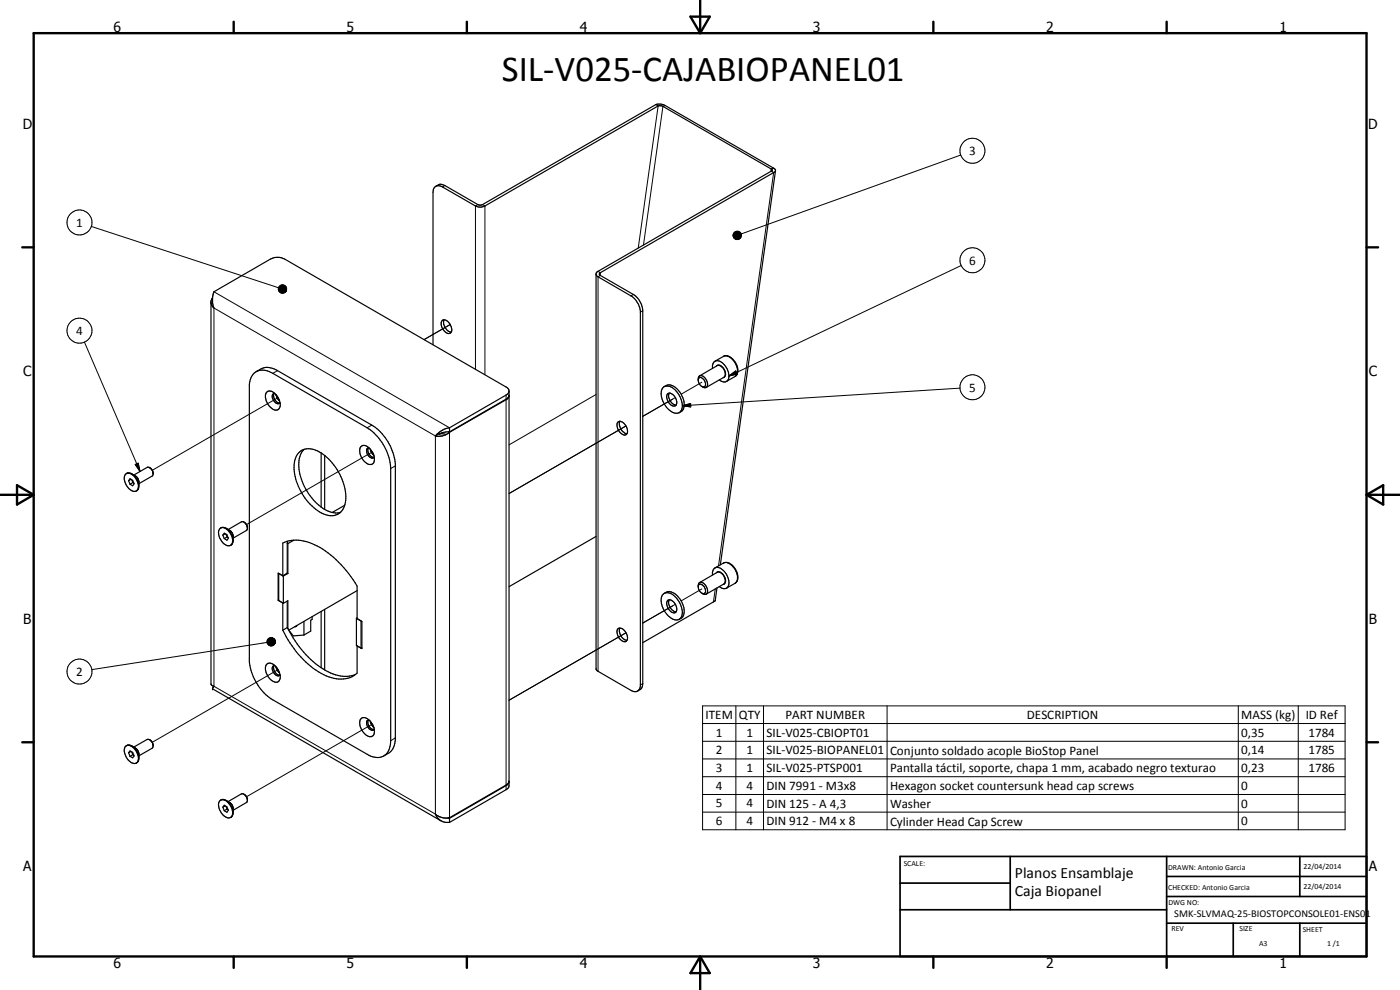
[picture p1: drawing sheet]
<svg xmlns="http://www.w3.org/2000/svg" width="420mm" height="297mm" viewBox="0 0 420 297" stroke-linecap="round" stroke-linejoin="round" font-family="sans-serif">
<g fill="none" stroke="#000" stroke-width=".3">
<path d="M197.5 31.8l-6 42.6M199.6 31.7l-.6 .2-5.9 41.6M133.5 55.7l-.7 .4M232.2 50.5l-.7 .2-.2 .7M232.2 51.8l-16.6 118M288.3 46.5l-65.8 23.7M27.4 67.9l56.2 18.5M143.4 61.4l-.7 .4v49M144.8 61.4l.7 .4v50.6M220 70.5l.1 .5zM220 70.8l.1 .2zM220.1 70.2v.8z"/>
<path d="M220.1 71l.3 .5zM220.1 71l.5 .7zM220.1 71l.7 .8zM220.1 71l1 .9zM220.1 71l1.3 .9h-.3zM220.1 71l1.5 .8-.2 .1zM220.1 71l1.8 .7-.3 .1zM220.1 71l2 .5-.2 .2zM220.1 71l2.2 .4-.2 .1zM220.1 71l2.3 .1-.1 .3zM220.1 71l2.4-.1-.1 .2zM220.1 71l2.4-.4v.3z"/>
<path d="M220.1 71l2.4-.7v.3zM220.1 71l2.3-.9 .1 .2zM220.1 71l2.2-1.2 .1 .3zM220.1 71l2-1.4 .2 .2zM220.1 71l1.7-1.5 .3 .1zM220.1 71h2.4M220.2 70l-.1 1zM220.4 69.8l.1-.2-.4 1.4zM220.4 69.8l-.3 1.2zM220.5 69.6l.3-.1-.7 1.5zM220.8 69.5l.3-.1-1 1.6zM221.1 69.4h.2l-1.2 1.6z"/>
<path d="M221.3 69.4h.3l-1.5 1.6zM221.6 69.4l.2 .1-1.7 1.5zM288.4 79.7l-69.6 33.1M63.6 89.7l.2 .2M64.2 87.5l70.7 40.9M64.2 92.4l66.5 38.4v113.5l-66.5-38.4zM83.5 86.7l2.5 .4-2.4-.1zM83.6 86.5l2.4 .6-2.5-.4zM83.6 87l2.4 .1-2.4 .1zM83.6 87.1h2.4M83.6 86.2l2.4 .9-2.4-.6zM83.6 87.2l2.4-.1-2.2 .4z"/>
<path d="M83.8 86l.2-.2 2 1.3zM83.8 86l2.2 1.1-2.4-.9zM83.8 87.5l2.2-.4-2 .6zM84 85.8l.1-.2 1.9 1.5zM84 87.7l2-.6-1.8 .7zM84.1 85.6l.3-.1 1.6 1.6zM84.2 87.8l1.8-.7-1.6 .8zM84.4 85.5h.3l1.3 1.6zM84.4 87.9l1.6-.8-1.3 .9zM84.7 85.5h.3l1 1.6zM84.7 88l1.3-.9zM85 85.5l.2 .1 .8 1.5z"/>
<path d="M85 87.9l1-.8zM85.2 85.6l.8 1.5zM85.5 85.7l.5 1.4zM85.7 85.9l.3 1.2zM85.8 86.1l.2 1zM85.9 86.3l.1 .8zM86 87.1l-.8 .8zM86 87.1l-.5 .7zM86 87.1l-.3 .4zM86 87.1l-.2 .3zM86 86.6v.5zM135.1 97.4l-7.8 4.5"/>
<path d="M179.5 81.4l.7 .4v.8l-.7 .5v118.3M190.1 88.3l-.8 .5M192.9 93.3l-.7 .3M25.3 102.7l16.7 38.8M83.3 111.2l-1.4 .8M83.5 119.3l-37.8 21.8M151.7 119.9h.2v115.6M151.9 118.5v1.3M178.9 118.4l-26.1 15.1M202.7 119.3l-9.8 5.6M210.6 114.7l-6.2 3.6M215 109.9a1.61 1.61 0 0 1 2.5 1.1 1.68 1.68 0 0 1-.3 2.3h-.2"/>
<path d="M215.2 109.7a2.23 2.23 0 0 1 2.4 2.1v.8l-.4 .6M217.1 106.9a3.2 3.2 0 0 1 3.7 2.4 2.71 2.71 0 0 1-.2 3.6M218.8 112.8l2-1.5 .5 .9zM288.1 116.5l-83.3 5.3M40.6 139.4l.9-.4 .5 2.5zM111.6 127.6l-1.4 .8M111.7 135.6l-37.7 21.8M118.6 139.8l-1.3 .8M131.8 130.2l2.1 .1M134.9 129.7v115.7M187.9 127.8l-35.1 20.3M204.8 121.8l2.5-.7v1z"/>
<path d="M40.4 142.7l.8 .6 .5 1.1M40.8 142.9l.5 .5 .4 1M41.7 144.4v.5M68.7 159h.2M68.9 159a2.14 2.14 0 0 1 1.1 2.2M68.9 159.1l.8 .8 .3 1.1M86.3 162.9l-.1 9.1M210.6 176.7l-6.2 3.6M214.7 176.7l-.6 3.9M215 171.9a1.45 1.45 0 0 1 2.2 .8 1.59 1.59 0 0 1-.2 2.6M215.2 171.7a2.32 2.32 0 0 1 2.4 2.7l-.4 .8M217.1 169a2.78 2.78 0 0 1 3.3 1.6 4 4 0 0 1 .6 4l-.4 .4"/>
<path d="M80.1 192.3l2.5 .1-2.5 .2zM80.1 192.6l2.5-.2-2.4 .5zM80.1 192.7l-52.6 8.2M80.1 192.2h2.5M80.1 192.5h2.5M80.2 192.9l2.4-.5-2.3 .7zM80.2 192.1l2.4 .3-2.5-.1zM80.3 193.1l2.3-.7-2.2 .9zM80.3 191.9l2.3 .5-2.4-.3zM80.4 193.3l2.2-.9-2 1.1zM80.5 191.6l.2-.1 1.9 .9zM80.5 191.6l2.1 .8-2.3-.5z"/>
<path d="M80.6 193.5l2-1.1-1.8 1.3zM80.7 191.5l.3-.1 1.6 1zM80.8 193.7l1.8-1.3-1.5 1.4zM81 191.4l.2-.1 1.4 1.1zM81.1 193.8l1.5-1.4-1.2 1.4zM81.2 191.3h.3l1.1 1.1zM81.5 191.3l1.1 1.1zM81.8 191.4l.8 1zM82 191.5l.6 .9zM82.2 191.6l.4 .8zM82.4 191.9l.2 .5zM82.6 192.4l-1 1.4h-.2z"/>
<path d="M82.6 192.4l-.7 1.3-.3 .1zM82.6 192.4l-.7 1.3zM82.6 192.4l-.5 1.1zM82.6 192.4l-.3 1zM82.6 192.4l-.1 .8zM82.6 192.4v.5zM82.6 192.4v.3zM86.2 180.3v8l.2 .3M187.9 189.9l-35.1 20.2M202.7 181.3l-9.8 5.6M83.5 200.9l-37.8 21.8M111.7 217.3l-37.7 21.8"/>
<path d="M192.9 205.1l-.7 .4M210.9 211.8h192.8v37.2h-192.8zM210.9 217.1h192.8M220.8 211.8v37.2M229.1 211.8v37.2M266.2 211.8v37.2M371.6 211.8v37.2M389.6 211.8v37.2M40.4 224.3l.2 .1M40.6 224.4l.6 .6 .5 1.1M40.6 224.4l.4 .3M41.2 224.9l.5 1.2"/>
<path d="M41.7 226.1v.4M118.6 221.4l-1.3 .8M151.9 235.7v1.2M210.9 222.4h192.8M210.9 227.7h192.8M210.9 233h192.8M210.9 238.4h192.8M68.7 240.6l1 1M68.9 240.7l.6 .6M69.6 241.4l.4 1.2M69.8 241.8l.1 .3M69.9 242.2l.1 .4"/>
<path d="M70 242.6v.3M134.7 245.4l.2 .1M210.9 243.7h192.8"/>
<circle cx="291.8" cy="45.2" r="3.7"/>
<circle cx="23.9" cy="66.8" r="3.8"/>
<circle cx="291.8" cy="78.1" r="3.8"/>
<circle cx="23.9" cy="99.2" r="3.8"/>
<circle cx="291.8" cy="116.2" r="3.7"/>
<circle cx="23.9" cy="201.5" r="3.8"/>
</g>
<g fill="none" stroke="#000" stroke-width=".35">
<path d="M196.8 31.4l-52.2 30.1-1.2-.1-9.9-5.7a2.16 2.16 0 0 0-2.7 .2M196.8 31.4l.7 .4M196.8 31.4l1.6-.2 1.2 .5 32.6 18.8 .5 .7M197.5 31.8l-52 30a3.1 3.1 0 0 1-2.8 0l-9.9-5.7a1.73 1.73 0 0 0-2-.2 1.73 1.73 0 0 0-.8 1.8v45.7M197.5 31.8l1.5 .1 32.5 18.8 .3 .3-.3 .4M231.5 51.4l-52 30-.6 .5v118.9l.4 .5 10 5.8a1.7 1.7 0 0 0 1.9 .3 1.7 1.7 0 0 0 1-1.5v-112.6a6.4 6.4 0 0 0-2.9-4.5l-9.8-5.7-.6-.8M231.5 51.4l.7 .4M232.2 51.8l-52.3 30.2v.4l.3 .2 9.9 5.7a6.3 6.3 0 0 1 2.8 5v111.8l-.4 1.5-1.2 .7M232.7 51.2l-.5 .6M232.7 51.2l-16.5 118.3M63.3 91l.4 .8 .5 .6-.4-1.7v-1.6l.4-1.6 17-9.8a4.5 4.5 0 0 1 4.2 0l66.7 38.5 .6 .7 .1 .4M63.8 89.4l-.5 1v114.9l.9 .6-.4 .8 68.6 39.6"/>
<path d="M132.7 96.1a2.2 2.2 0 0 1 2.8 2.1 1.14 1.14 0 0 1-.2 1.6 1.14 1.14 0 0 1-1.6-.1 2.7 2.7 0 0 1-1-3.6zM133.3 96a2.98 2.98 0 0 0 2.1 3.7M76.4 111.9a4.6 4.6 0 0 1 5.5 .1l28.3 16.4a15.6 15.6 0 0 1 7.1 12.2v81.6a4.4 4.4 0 0 1-3.2 5 5.7 5.7 0 0 1-3.9-.9l-28.3-16.3a15.6 15.6 0 0 1-7.1-11.6v-82.9a5.2 5.2 0 0 1 1.6-3.6zM76.9 111.5l1.4-.8a4.9 4.9 0 0 1 5 .5l28.3 16.4a16 16 0 0 1 7 11.5v82.9a4.8 4.8 0 0 1-2 4l-1.5 .8M80 117.8a1.66 1.66 0 0 1 2.6 .4 4.1 4.1 0 0 1 1.2 4.4 1.63 1.63 0 0 1-2.7-.4 4 4 0 0 1-1.1-4.4zM82.3 118a2.17 2.17 0 0 0 1.6 2.9M82.5 118a1 1 0 0 0-.6 1.6 1.43 1.43 0 0 0 2 1.3M82.8 118.4l.4 1 .7 .9M152.8 117.3a2.12 2.12 0 0 1-.6 2.5l-17.3 9.9M152.8 117.3l-.2 .7-.7 .5-17 9.9M199 116.3a2.5 2.5 0 0 1 3.5 .6 5.9 5.9 0 0 1 1.9 6.3 2.07 2.07 0 0 1-3.3 0 6 6 0 0 1-2.4-6.6zM199.3 116a3.1 3.1 0 0 1 4.4 1.2 5 5 0 0 1 1 6.1l-.8 .5"/>
<path d="M200.3 118.3a1.74 1.74 0 0 1 2.5 1.2 1.49 1.49 0 0 1-.4 2.3 2.74 2.74 0 0 1-2.1-3.5zM200.9 117.9a2.82 2.82 0 0 0 2 3.6M209.5 114a1.03 1.03 0 0 1 .6-1.3 1.03 1.03 0 0 1 1.3 .5 2.18 2.18 0 0 1 .5 3.1h-.5l-.8-.3M209.7 113.5a1.57 1.57 0 0 1 2 1.6l-.1 .9a1.59 1.59 0 0 1-2-1.7zM213.9 110.5a1.7 1.7 0 0 1 .7-2.1 1.7 1.7 0 0 1 2.2 .5 4.7 4.7 0 0 1 1.6 5.3 1.8 1.8 0 0 1-2.6-.2M214.6 108.4l2.5-1.5a2.82 2.82 0 0 1 3.5 1.7 3.1 3.1 0 0 1 0 4.3l-2.6 1.5M215.2 109.7l-5.2 3.1M217.2 113.2l-5.2 3M84 120.7l-.1 .2M89.6 135.9a4.8 4.8 0 0 1 6.3-.3 16.4 16.4 0 0 1 7.8 15.1 4.4 4.4 0 0 1-6.7 3.5 16.4 16.4 0 0 1-8.6-15.9l.6-1.5zM91.3 134.8a8.2 8.2 0 0 0-1.1 8.2 16.9 16.9 0 0 0 8.3 10.4l2.2 .5 1.5-.2M96.4 135.9v16.2"/>
<path d="M97.4 136.7v16.1M108.3 134.1a2.11 2.11 0 0 1 3.2 1.1 3.4 3.4 0 0 1 .4 3.9 2.43 2.43 0 0 1-3.2-1.6 3.5 3.5 0 0 1-.4-3.4zM110.6 134.4a1.65 1.65 0 0 0 .2 2.6l.7 .5 .7-.3M110.6 134.4a2.17 2.17 0 0 0 1.6 2.8M110.6 134.4h.2M111.1 134.7l.2 .7 .9 1.2M112.3 137.1l-.1 .1M133.1 129.8l-1.3 .4M134.6 129.6l.3 .1M134.9 129.6l17.2-10 .7-.9-.1 116M134.9 128.4v1.2M134.9 129.7a5 5 0 0 1-4.2 1.1"/>
<path d="M134.9 129.6l-1.9 .2-2.3 1M134.9 128.4a6.7 6.7 0 0 0-4.2 2.4M185.5 126.6a1.9 1.9 0 0 1 2.5 1.4 1.62 1.62 0 0 1-.5 2.6 2.94 2.94 0 0 1-2-4zM186 126.4a2.97 2.97 0 0 0 2.2 3.7M37.9 142.1a2.79 2.79 0 0 1 3.3 2.3 2.34 2.34 0 0 1-.3 2.9M38.6 144.2l.4-.6 .8 .5 .4 1.1-.4 .6-.8-.5M38.6 144.2l.4 1.1M39.3 143.8l-.7 .4M39.5 143.9l.4 .9M39.7 142.2a4.5 4.5 0 0 1 2 3.6M39.9 144.8l-.9 .5M39.9 144.8l.3 .1"/>
<path d="M40.6 142.8a2.84 2.84 0 0 0-2.3-.9 2.44 2.44 0 0 0-.4 3.7 2.75 2.75 0 0 0 3 1.7M41.7 144.7l-.1 2-.7 .6M44.9 140.3l.8 .8M45.7 141.1l-.6-.6-.8-.3-4.1 2.3M45.7 141.1l.3 1.1M46 142.2l-.2 .5-4.1 2.4M66.2 158.4a3.2 3.2 0 0 1 3.4 2.6l.2 .8a1.46 1.46 0 0 1-.6 1.8 1.46 1.46 0 0 1-1.9-.4 3.8 3.8 0 0 1-1.4-4.5 1.99 1.99 0 0 1 3.1 .9l.6 1.1 .4 1.4M67.8 158.5l1.1 .6M73.4 156.8l.6 .6M73.4 156.8l-.8-.3-4.1 2.4M73.4 156.8l.5 .6M73.9 157.4l.3 .8"/>
<path d="M74 157.4l.2 .7-.1 .9-4.1 2.5M103.5 151.6l-3.8 2.2M66.9 160.6l.4-.6 .8 .4 .4 1.1-.4 .6-.8-.5M66.9 160.6l.4 1M67.6 160.1l-.7 .5M67.8 160.3l.3 .8M68.1 161.1l-.8 .5M68.1 161.1l.3 .2M70 161a2.65 2.65 0 0 1-.5 2.4l-.3 .2M83.6 172v8.2M85 172.8l-1.5-.8v8.1M85 172.8v8.2"/>
<path d="M86.2 163l.2 .1M86.3 162.4v.5M86.4 172.1l-1.4 .7M86.4 163.1v9M88.2 162.1l-2.1 .3-1.2 .5v9.9l1.3-.8 .2 .1M88.2 162.1a18.3 18.3 0 0 1 12.7 5.8l3.7 4.1 2.6 3.9v9.7l1.4 .9v8.1l-1.4-.8v8.2l-.5 .4M88.2 162.1l-1.8 1M107.2 177.2l-20.5 11.9M178.9 161l-26.1 15M199 178.4a2.7 2.7 0 0 1 3.8 .9 5.4 5.4 0 0 1 1.4 6.2 2.4 2.4 0 0 1-3.5-.6 6.1 6.1 0 0 1-2-6.3zM199.3 178.1a3 3 0 0 1 4.4 1.1 5 5 0 0 1 1 6.1l-.8 .5M200.9 180a2.74 2.74 0 0 0 2 3.6"/>
<path d="M209.5 176.1a1.03 1.03 0 0 1 .6-1.4 1.03 1.03 0 0 1 1.3 .6 2.18 2.18 0 0 1 .5 3l-.5 .1-.8-.4M209.7 175.4a1.71 1.71 0 0 1 2 2.2l-.1 .3a1.6 1.6 0 0 1-2.1-1.8zM213.9 172.5a1.68 1.68 0 0 1 .7-2.1 1.68 1.68 0 0 1 2.2 .5 4.6 4.6 0 0 1 1.6 5.3 1.85 1.85 0 0 1-2.6-.2M214.6 170.4l2.5-1.4a3.1 3.1 0 0 1 3.8 2.2 2.84 2.84 0 0 1-.3 3.8l-2.6 1.4M215.2 176.4l-.6 3.9-21.7 12.5M215.2 171.7l-5.2 3.1M217.2 175.2l-5.2 3.1M80 199.4a2.16 2.16 0 0 1 3.2 1 3.2 3.2 0 0 1 .4 4.1 2.62 2.62 0 0 1-3.3-1.7 3.4 3.4 0 0 1-.3-3.4zM82.3 199.7a2.17 2.17 0 0 0 1.6 2.9M82.5 199.7a.89 .89 0 0 0-.8 1.3 1.81 1.81 0 0 0 2.1 1.7l.1-.1M83.5 180.1l1.5 .9M83.6 180l-.1 .1"/>
<path d="M84.9 180.9v8.2M84.9 189.1a27.7 27.7 0 0 0 13.9 14 8.5 8.5 0 0 0 7.9-.7M85 181l1.4-.7v8.3M86.2 188.3l-1.3 .8M86.4 188.6a28 28 0 0 0 13.6 13.6 9 9 0 0 0 6.7 .2M86.8 189.2l1.2 1.6 3.2-.3M89.1 187.7l-.7 .3M91.2 186.4v4.1M93.7 185v.8l-.5 .3v3.3l-2 1.1M96.4 183.4v17M97.4 182.8v18.2M107 185.5v8.2l1.4 .8"/>
<path d="M107 185.5l1.4 .8v8.2M107.2 185.4l-.2 .1M108.6 194.4l-.2 .1M185.5 188.6a1.9 1.9 0 0 1 2.5 1.4 1.71 1.71 0 0 1-.3 2.5 2.8 2.8 0 0 1-2.2-3.9zM186 188.5a3 3 0 0 0 2.2 3.7M200.4 180.1a2.34 2.34 0 0 1 2.7 2.4v.5a1 1 0 0 1-.8 .9 1 1 0 0 1-1.1-.5 2.77 2.77 0 0 1-.8-3.3zM64.1 205.9l-.1 .3M82.8 200.1l.4 .9 .7 .9M84 202.4l-.1 .2M108.3 215.7a2 2 0 0 1 2.9 .8 3.7 3.7 0 0 1 .7 4.3 2.51 2.51 0 0 1-3.2-1.6 3.4 3.4 0 0 1-.4-3.5zM110.6 216h.2M110.6 216a1.14 1.14 0 0 0-.3 1.9 1.39 1.39 0 0 0 1.9 1l.1-.2"/>
<path d="M110.6 216a2.11 2.11 0 0 0 1.6 2.9M111.1 216.4l1.1 1.8M37.9 223.8a2.9 2.9 0 0 1 3.3 2.2 2.02 2.02 0 0 1-.5 3 3.6 3.6 0 0 1-3.3-3.2 1.6 1.6 0 0 1 .7-2.1 1.6 1.6 0 0 1 2.1 .6 4.8 4.8 0 0 1 1.5 3.1M38.6 225.8l.4-.5 .8 .5 .4 1-.4 .6-.8-.5M38.6 225.8l.4 1.1M39.3 225.5l-.7 .3M39.5 225.6l.4 .8M39.6 223.8l1 .6M39.9 226.4l-.9 .5M39.9 226.4l.3 .2M41.7 226.3l-.1 2-.7 .6M44.9 222l-.8-.1-3.9 2.3"/>
<path d="M44.9 222l.9 1M44.9 222a2.07 2.07 0 0 1 1.1 1.8M45.9 223.2l.1 .6M46 223.8l-.3 .7-4 2.3M66.3 240l-.1 .1M66.6 239.9l-.3 .1M66.6 239.9a3.4 3.4 0 0 1 3.2 2.8l.2 1.1M66.6 239.9a3.8 3.8 0 0 1 2.8 5.3l-.2 .1M73.2 238.3l.3 .2M73.6 238.6l.6 1.3M152.7 234.8l-.8 .7-17 9.9a5.2 5.2 0 0 1-4.2-1.1 3.7 3.7 0 0 0 3.2 2.5h1M152.7 234.6l-.5 .9-17.3 10"/>
<path d="M152.8 234.5l-.1 1.7-.6 .6-17.2 10M66.3 240a2.2 2.2 0 0 0-.3 3.2 2.71 2.71 0 0 0 3.2 2.1M66.9 242.2l.4-.6 .8 .5 .4 1-.4 .6-.8-.5M66.9 242.2l.4 1M67.6 241.8l-.7 .4M67.8 241.9l.3 .8M67.8 240.2l1.1 .5M68.1 242.7l-.8 .5M68.1 242.7l.3 .3M68.5 240.5l3.9-2.3a1.66 1.66 0 0 1 1.6 .8 1.66 1.66 0 0 1-.1 1.8l-3.9 2.3M69.4 245.2l-.2 .1M70 242.6l-.1 1.7-.4 .7"/>
<path d="M134.4 245.4l.5 .1M134.9 245.5v1.3"/>
</g>
<circle cx="63.8" cy="206.7" r=".18" fill="#000"/>
<g fill="none" stroke="#000" stroke-width=".71">
<path d="M10.1 9.9h400v277.1h-400zM70.1 6.5v3.4M140.1 6.5v3.4M207.2 5h5.8l-2.9 4.9zM210.1 0v9.9M280.1 6.5v3.4M350.1 6.5v3.4M6.7 74.2h3.4M410.1 74.2h3.5M.1 148.5h10M5.1 145.6l5 2.9-5 2.9zM410.1 148.5h10"/>
<path d="M410.1 148.5l5-2.9v5.8zM6.7 222.7h3.4M410.1 222.7h3.5M70.1 287v3.4M140.1 287v3.4M210.1 287v10M210.1 287l2.9 5h-5.8zM280.1 287v3.4M350.1 287v3.4"/>
</g>
<path d="M270.1 257h140v30h-140zM303.2 257v16M350.1 257v30M390.1 257v12M270.1 265h33.1M270.1 273h80M350.1 277h60M350.1 269h60M350.1 263h60M370.1 277v10M390.1 277v10" fill="none" stroke="#000" stroke-width=".51"/>
<g fill="#000">
<path d="M220.1 71l.3 .5zM220.1 71l.5 .7zM220.1 71l.7 .8zM220.1 71l1 .9zM220.1 71l1.3 .9h-.3zM220.1 71l1.5 .8-.2 .1zM220.1 71l1.8 .7-.3 .1zM220.1 71l2 .5-.2 .2zM220.1 71l2.2 .4-.2 .1zM220.1 71l2.4-.7v.3zM220.1 71l2.3-.9 .1 .2zM220.1 71l2.2-1.2 .1 .3z"/>
<path d="M220.1 71l2-1.4 .2 .2zM220.1 71l1.7-1.5 .3 .1zM221.6 69.4l.2 .1-1.7 1.5zM221.3 69.4h.3l-1.5 1.6zM221.1 69.4h.2l-1.2 1.6zM220.8 69.5l.3-.1-1 1.6zM220.5 69.6l.3-.1-.7 1.5zM220.4 69.8l.1-.2-.4 1.4zM220.4 69.8l-.3 1.2zM220.2 70l-.1 1zM220.1 70.2v.8zM220 70.5l.1 .5z"/>
<path d="M220 70.8l.1 .2zM86 86.6v.5zM85.9 86.3l.1 .8zM85.8 86.1l.2 1zM85.7 85.9l.3 1.2zM85.5 85.7l.5 1.4zM85.2 85.6l.8 1.5zM85 85.5l.2 .1 .8 1.5zM84.7 85.5h.3l1 1.6zM84.4 85.5h.3l1.3 1.6zM84.1 85.6l.3-.1 1.6 1.6zM84 85.8l.1-.2 1.9 1.5z"/>
<path d="M83.8 86l.2-.2 2 1.3zM83.8 86l2.2 1.1-2.4-.9zM83.6 86.2l2.4 .9-2.4-.6zM83.6 86.5l2.4 .6-2.5-.4zM83.8 87.5l2.2-.4-2 .6zM84 87.7l2-.6-1.8 .7zM84.2 87.8l1.8-.7-1.6 .8zM84.4 87.9l1.6-.8-1.3 .9zM84.7 88l1.3-.9zM85 87.9l1-.8zM86 87.1l-.8 .8zM86 87.1l-.5 .7z"/>
<path d="M86 87.1l-.3 .4zM86 87.1l-.2 .3zM218.8 112.8l2-1.5 .5 .9zM40.6 139.4l.9-.4 .5 2.5zM204.8 121.8l2.5-.7v1zM82.4 191.9l.2 .5zM82.2 191.6l.4 .8zM82 191.5l.6 .9zM81.8 191.4l.8 1zM81.5 191.3l1.1 1.1zM81.2 191.3h.3l1.1 1.1zM81 191.4l.2-.1 1.4 1.1z"/>
<path d="M80.7 191.5l.3-.1 1.6 1zM80.5 191.6l.2-.1 1.9 .9zM80.5 191.6l2.1 .8-2.3-.5zM80.3 191.9l2.3 .5-2.4-.3zM80.1 192.6l2.5-.2-2.4 .5zM80.2 192.9l2.4-.5-2.3 .7zM80.3 193.1l2.3-.7-2.2 .9zM80.4 193.3l2.2-.9-2 1.1zM80.6 193.5l2-1.1-1.8 1.3zM80.8 193.7l1.8-1.3-1.5 1.4zM81.1 193.8l1.5-1.4-1.2 1.4zM82.6 192.4l-1 1.4h-.2z"/>
<path d="M82.6 192.4l-.7 1.3-.3 .1zM82.6 192.4l-.7 1.3zM82.6 192.4l-.5 1.1zM82.6 192.4l-.3 1zM82.6 192.4l-.1 .8zM82.6 192.4v.5zM82.6 192.4v.3z"/>
</g>
<path d="M83.5 86.9h2.5M83.6 87.3h2.4" fill="none" stroke="#000" stroke-width=".38"/>
<path d="M220.1 71.2h2.3" fill="none" stroke="#000" stroke-width=".34"/>
<path d="M220.1 70.8h2.4" fill="none" stroke="#000" stroke-width=".42"/>
<text font-size="11" x="150.6" y="24.3">SIL-V025-CAJABIOPANEL01</text>
<g font-size="4.7">
<text x="304.6" y="263.5">Planos Ensamblaje</text>
<text x="304.6" y="268.9">Caja Biopanel</text>
</g>
<g font-size="4.2">
<text x="34" y="9.6">6</text>
<text x="104" y="9.6">5</text>
<text x="174" y="9.6">4</text>
<text x="244" y="9.6">3</text>
<text x="314" y="9.6">2</text>
<text x="384" y="9.6">1</text>
<text x="6.8" y="38.7">D</text>
<text x="410.6" y="38.7">D</text>
<text x="7" y="112.9">C</text>
<text x="410.8" y="112.9">C</text>
<text x="7" y="187.1">B</text>
<text x="410.8" y="187.1">B</text>
<text x="7" y="261.4">A</text>
<text x="410.8" y="261.4">A</text>
<text x="34" y="290.4">6</text>
<text x="104" y="290.4">5</text>
<text x="174" y="290.4">4</text>
<text x="244" y="290.4">3</text>
<text x="314" y="290.4">2</text>
<text x="384" y="290.4">1</text>
</g>
<g font-size="3.9">
<text x="290.8" y="46.5">3</text>
<text x="22.9" y="68">1</text>
<text x="290.8" y="79.4">6</text>
<text x="22.9" y="100.5">4</text>
<text x="290.8" y="117.5">5</text>
<text x="22.9" y="202.8">2</text>
<text x="211.7" y="215.7">ITEM</text>
<text x="221.7" y="215.7">QTY</text>
<text x="235.7" y="215.7">PART NUMBER</text>
<text x="308.2" y="215.7">DESCRIPTION</text>
<text x="372.5" y="215.8">MASS (kg)</text>
<text x="391.9" y="215.8">ID Ref</text>
<text x="214.8" y="221">1</text>
<text x="224" y="221">1</text>
<text x="230.1" y="221">SIL-V025-CBIOPT01</text>
<text x="372.5" y="221">0,35</text>
<text x="392.7" y="221">1784</text>
<text x="214.8" y="226.4">2</text>
<text x="224" y="226.4">1</text>
<text x="230.1" y="226.4">SIL-V025-BIOPANEL01</text>
<text x="267.1" y="226.4">Conjunto soldado acople BioStop Panel</text>
<text x="372.5" y="226.4">0,14</text>
<text x="392.7" y="226.4">1785</text>
<text x="214.8" y="231.6">3</text>
<text x="224" y="231.6">1</text>
<text x="230.1" y="231.6">SIL-V025-PTSP001</text>
<text x="267.1" y="231.8">Pantalla táctil, soporte, chapa 1 mm, acabado negro texturao</text>
<text x="372.5" y="231.6">0,23</text>
<text x="392.7" y="231.6">1786</text>
<text x="214.8" y="237">4</text>
<text x="224" y="237">4</text>
<text x="230.1" y="237">DIN 7991 - M3x8</text>
<text x="267.1" y="237.1">Hexagon socket countersunk head cap screws</text>
<text x="372.5" y="237">0</text>
<text x="214.8" y="242.3">5</text>
<text x="224" y="242.3">4</text>
<text x="230.1" y="242.3">DIN 125 - A 4,3</text>
<text x="267.1" y="242.4">Washer</text>
<text x="372.5" y="242.3">0</text>
<text x="214.8" y="247.6">6</text>
<text x="224" y="247.6">4</text>
<text x="230.1" y="247.6">DIN 912 - M4 x 8</text>
<text x="267.1" y="247.7">Cylinder Head Cap Screw</text>
<text x="372.5" y="247.6">0</text>
</g>
<text font-size="3.1" x="352.4" y="275.1">SMK-SLVMAQ-25-BIOSTOPCONSOLE01-ENS01</text>
<g font-size="2.4">
<text x="271.2" y="259.7">SCALE:</text>
<text x="350.6" y="260.9">DRAWN: Antonio Garcia</text>
<text x="391.2" y="260.6">22/04/2014</text>
<text x="350.6" y="267">CHECKED: Antonio Garcia</text>
<text x="391.2" y="266.7">22/04/2014</text>
<text x="350.6" y="271.4">DWG NO:</text>
<text x="351.6" y="279.3">REV</text>
<text x="372" y="279.4">SIZE</text>
<text x="391" y="279.6">SHEET</text>
<text x="377.9" y="283.8">A3</text>
<text x="398.3" y="283.8">1 /1</text>
</g>
</svg>
